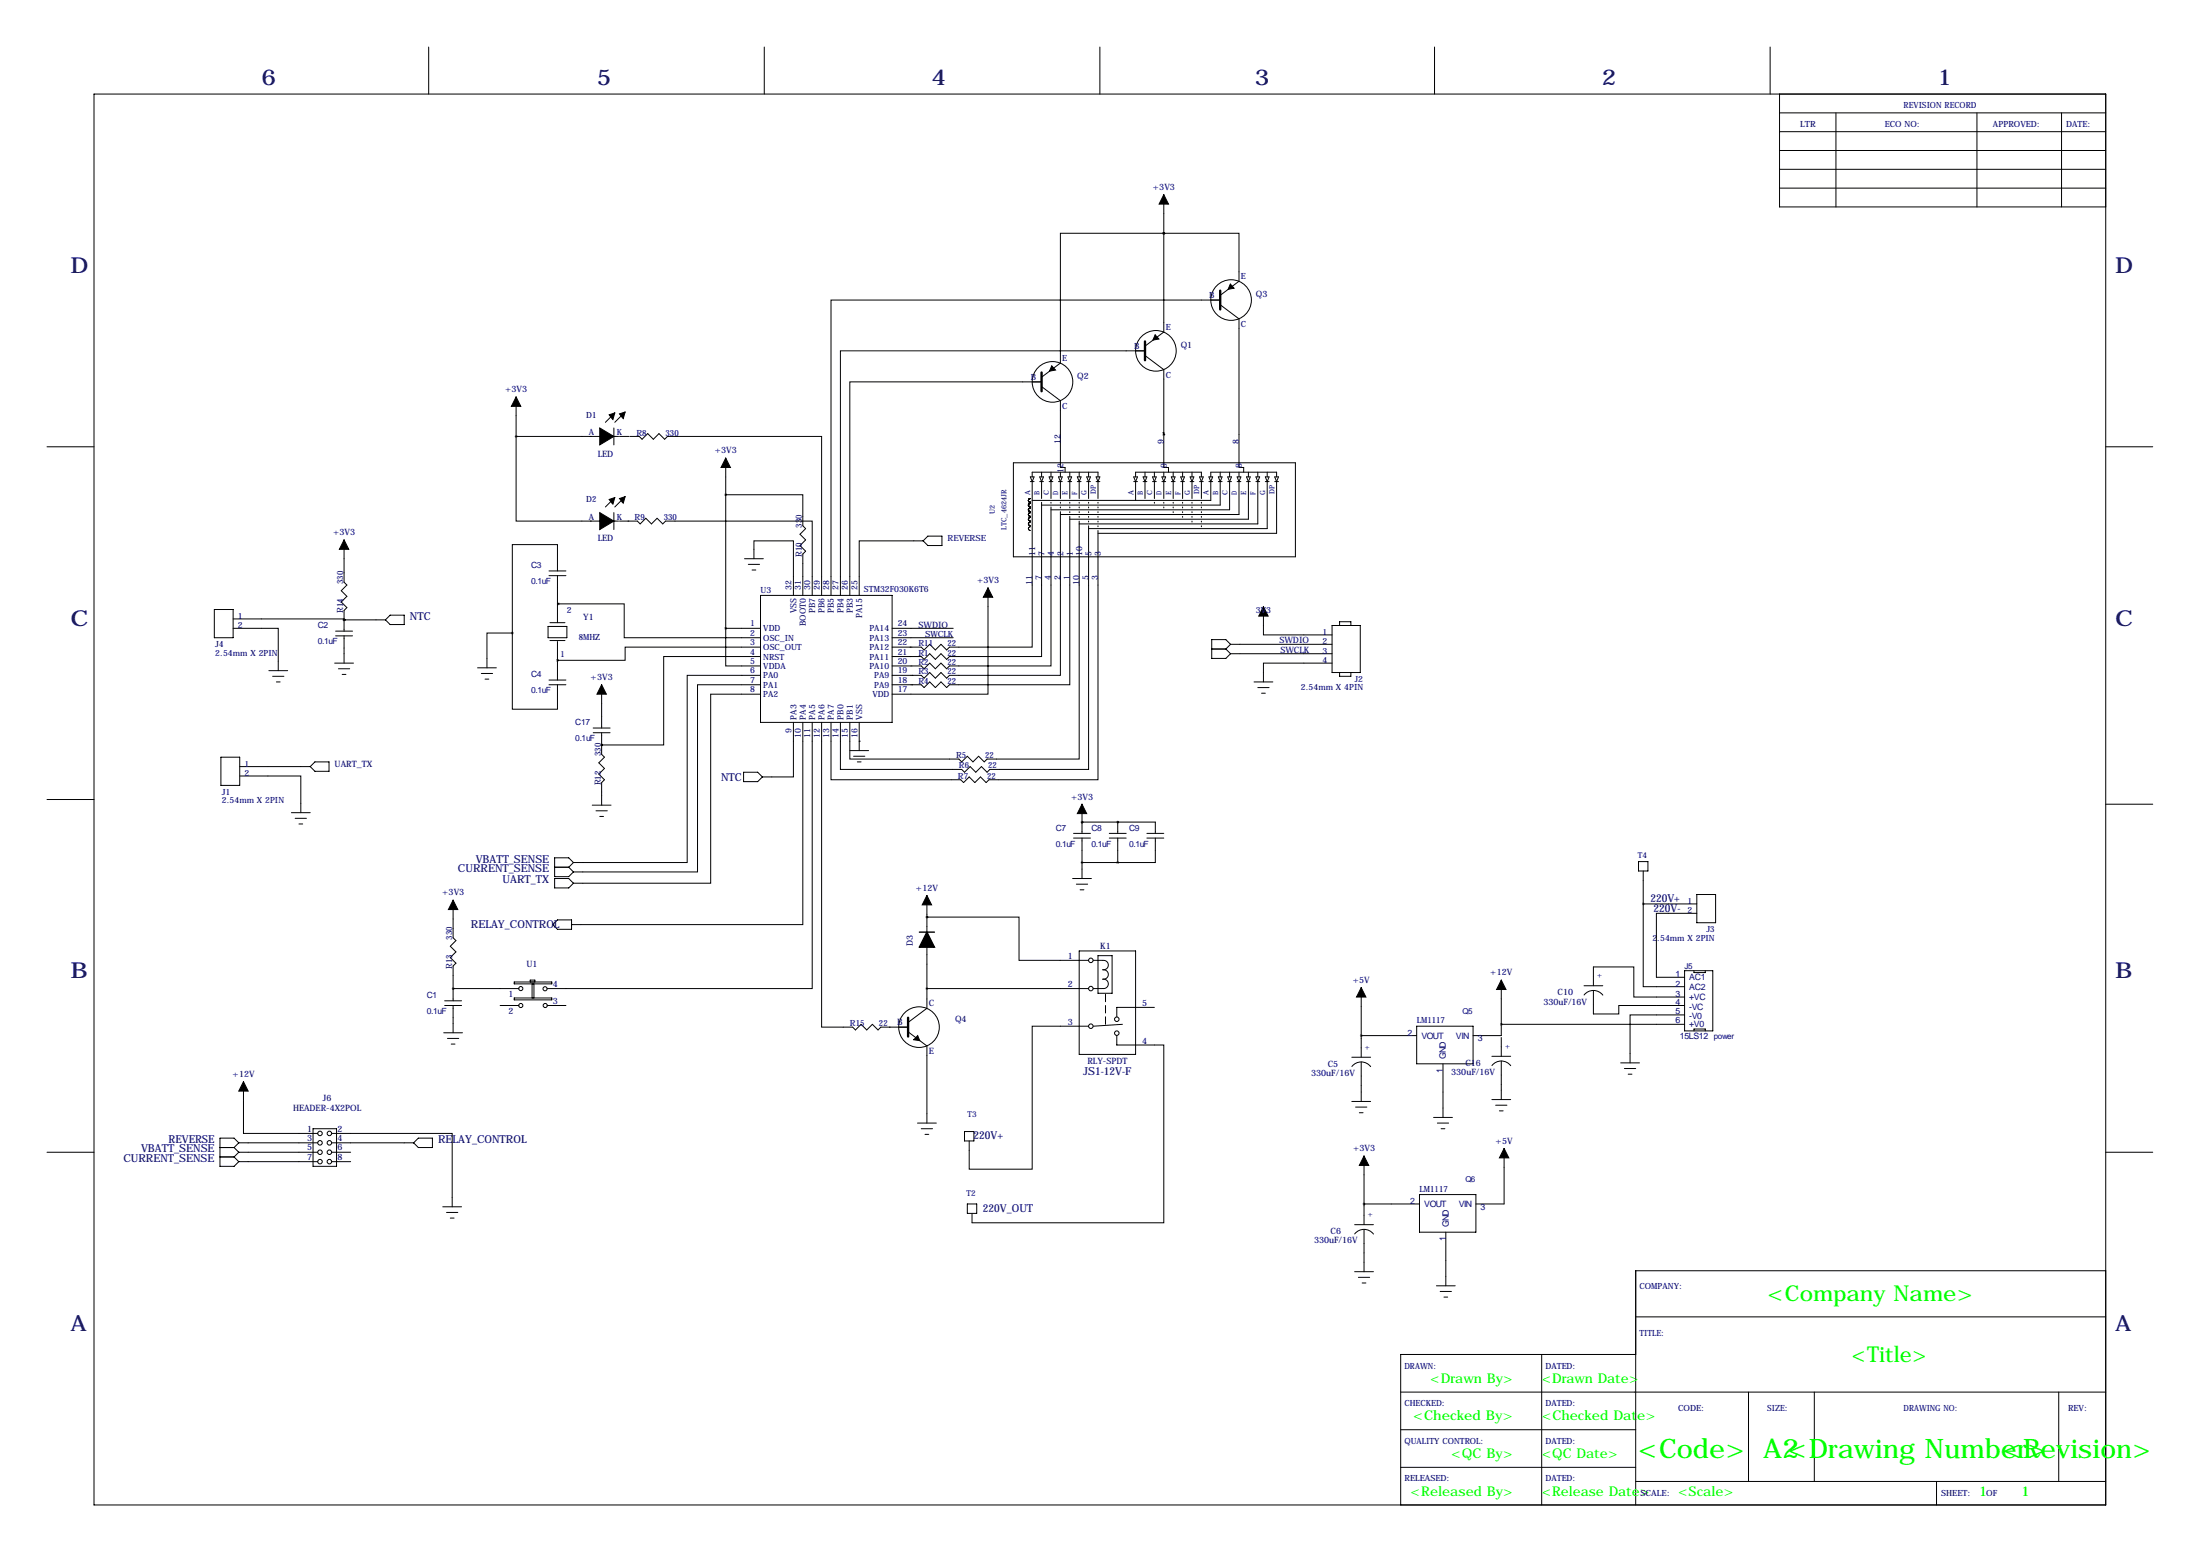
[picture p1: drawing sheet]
<svg xmlns="http://www.w3.org/2000/svg" width="594mm" height="419mm" viewBox="0 0 594 419" stroke-linecap="round" stroke-linejoin="round" font-family="sans-serif">
<g fill="none" stroke="#000" stroke-width=".27">
<path d="M115.8 12.7v12.7M206.5 12.7v12.7M297.2 12.7v12.7M387.6 12.7v12.7M478.3 12.7v12.7M25.4 25.4h543.6v381h-543.6zM480.8 25.4v30.5h88.2M480.8 30.5h88.2M480.8 35.6h88.2M496.1 30.5v25.4M534.2 30.5v25.4M557 30.5v25.4"/>
<path d="M314.5 52.6v37.1l-5.1 3.8M480.8 40.6h88.2M480.8 45.7h88.2M480.8 50.8h88.2M314.5 63h-28v35l-5.1 3.9M314.5 63h.1M314.5 63h20.3v12.9l-5.1 3.9M309.4 94.7h-82.3v66.1M309.4 96l5.1 3.8v26.4h1.2v1.3M329.7 81h-105.2v79.8M329.7 82.3l5.1 3.8v40.1h1.2v1.3M139.4 117.9v22.8h27.7"/>
<path d="M139.4 117.9h27.7M139.4 107.2v10.7M165.9 115.6v4.5M166.1 111.5l-2.5 2.5M167.4 117.9h2.5M168.7 111.5l-2.6 2.5M170.2 117.9h2.5l.8 .7 1.5-1.5 1.5 1.5 1.6-1.5 1.5 1.5 .7-.7h41.7v42.9M281.4 103.1h-51.8v57.7M281.4 104.4l5.1 3.8v18h1.3v1.3M314.2 116.8h.3v.5M314.5 117.3h.1M12.7 120.6h12.7"/>
<path d="M165.9 138.4v4.6M166.1 134.4l-2.5 2.5M168.7 134.4l-2.6 2.5M196.1 133.6h20.8v8.4l.8 .7-1.5 1.6 1.5 1.5-1.5 1.5 1.5 1.5-.8 .8v11.2M196.1 123.7v46M273.8 125h76.2v25.4h-76.2zM278.4 139.7a.51 .51 0 0 0-.5 .5 .51 .51 0 0 0 .5 .5M278.4 138.4a.51 .51 0 0 0-.5 .5 .51 .51 0 0 0 .5 .5M278.4 137.2a.51 .51 0 0 0-.5 .5 .51 .51 0 0 0 .5 .5M278.4 135.9a.51 .51 0 0 0-.5 .5 .51 .51 0 0 0 .5 .5M278.4 134.6a.51 .51 0 0 0-.5 .5 .51 .51 0 0 0 .5 .5M278.4 128.8h1l-.5 1.2z"/>
<path d="M278.4 130h1M278.9 128.8v-1.3h17.8v1.3M278.9 130v28M280.9 128.8h1l-.5 1.2zM280.9 130h1M281.4 135.6v41.7h-24.9l-.7 .8-1.5-1.6-1.6 1.6-1.5-1.6-1.5 1.6-.8-.8h-7.9M281.4 127.5v1.3M281.4 130v4.6M283.5 128.8h1l-.5 1.2zM283.5 130h1M284 136.9v42.9h-27.5l-.7 .8-1.5-1.5-1.6 1.5-1.5-1.5-1.5 1.5-.8-.8h-7.9M284 127.5v1.3"/>
<path d="M284 130v4.6M284 135.6v.3M286 128.8h1l-.5 1.2zM286 130h1M286.5 138.2v44.2h-30l-.7 .7-1.5-1.5-1.6 1.5-1.5-1.5-1.5 1.5-.8-.7h-7.9M286.5 127.5v1.3M286.5 130v4.6M286.5 135.6v.3M286.5 136.9v.3M288.5 128.8h1.1l-.5 1.2zM288.5 130h1.1M289.1 139.4v45.5h-32.6l-.7 .8-1.5-1.6-1.6 1.6-1.5-1.6-1.5 1.6-.8-.8h-7.9"/>
<path d="M289.1 127.5v1.3M289.1 130v4.6M289.1 135.6v.3M289.1 136.9v.3M289.1 138.2v.2M291.1 128.8h1l-.5 1.2zM291.1 130h1M291.6 127.5v1.3M291.6 130v4.6M291.6 135.6v.3M291.6 136.9v.3M291.6 138.2v.2"/>
<path d="M291.6 139.4v.3M293.6 128.8h1l-.5 1.2zM293.6 130h1M294.1 127.5v1.3M294.1 130v4.6M294.1 135.6v.3M294.1 136.9v.3M294.1 138.2v.2M294.1 139.4v.3M296.2 128.8h1l-.5 1.2zM296.2 130h1M296.7 130v4.6"/>
<path d="M296.7 135.6v.3M296.7 136.9v.3M296.7 138.2v.2M296.7 139.4v.3M306.3 128.8h1l-.5 1.2zM306.3 130h1M306.8 128.8v-1.3h17.8v1.3M306.8 130v5.1M308.9 128.8h1l-.5 1.2zM308.9 130h1M309.4 127.5v1.3M309.4 130v4.6"/>
<path d="M311.4 128.8h1l-.5 1.2zM311.4 130h1M311.9 127.5v1.3M311.9 130v4.6M311.9 135.6v.3M313.9 128.8h1.1l-.5 1.2zM313.9 130h1.1M314.5 127.5v1.3M314.5 130v4.6M314.5 135.6v.3M314.5 136.9v.3M316.5 128.8h1l-.5 1.2z"/>
<path d="M316.5 130h1M317 127.5v1.3M317 130v4.6M317 135.6v.3M317 136.9v.3M317 138.2v.2M319 128.8h1l-.5 1.2zM319 130h1M319.5 127.5v1.3M319.5 130v4.6M319.5 135.6v.3M319.5 136.9v.3"/>
<path d="M319.5 138.2v.2M319.5 139.4v.3M321.6 128.8h1l-.5 1.2zM321.6 130h1M322.1 127.5v1.3M322.1 130v4.6M322.1 135.6v.3M322.1 136.9v.3M322.1 138.2v.2M322.1 139.4v.3M324.1 128.8h1l-.5 1.2zM324.1 130h1"/>
<path d="M324.6 130v4.6M324.6 135.6v.3M324.6 136.9v.3M324.6 138.2v.2M324.6 139.4v.3M326.6 128.8h1.1l-.5 1.2zM326.6 130h1.1M327.2 128.8v-1.3h17.7v1.3M327.2 130v5.1h-48.3M329.2 128.8h1l-.5 1.2zM329.2 130h1M329.7 127.5v1.3"/>
<path d="M329.7 130v6.4h-48.3M331.7 128.8h1l-.5 1.2zM331.7 130h1M332.2 127.5v1.3M332.2 130v7.7h-48.2M334.3 128.8h1l-.5 1.2zM334.3 130h1M334.8 127.5v1.3M334.8 130v8.9h-48.3M336.8 128.8h1l-.5 1.2zM336.8 130h1M337.3 127.5v1.3"/>
<path d="M337.3 130v10.2h-48.2M339.3 128.8h1.1l-.5 1.2zM339.3 130h1.1M339.9 127.5v1.3M339.9 130v11.5h-48.3M341.9 128.8h1l-.5 1.2zM341.9 130h1M342.4 127.5v1.3M342.4 130v12.7h-48.3M344.4 128.8h1l-.5 1.2zM344.4 130h1M344.9 130v14h-48.2"/>
<path d="M569 120.6h12.7M93 145.8v11.4l.7 .8-1.5 1.5 1.5 1.5-1.5 1.6 1.5 1.5-.7 .7v5.6M148.3 155.4h4.6M148.3 154.2h4.6M150.6 154.2v-7.1h-12.2v23.8M150.6 155.4v7.7h.3M167.4 140.7h4.8l.8 .8 1.5-1.5 1.5 1.5 1.5-1.5 1.6 1.5 .7-.8h39.7v20.1M201.2 150.9h5M202.2 152.4h3M203.2 153.9h1M203.7 150.9v-4.8h10.7v14.7M249.4 146.1h-17.2v14.7"/>
<path d="M249.4 146.1l1.3-1.3h3.8v2.5h-3.8zM267 158.8v28.7h-26M278.4 142.2a.51 .51 0 0 0-.5 .5 .51 .51 0 0 0 .5 .6M278.4 141a.51 .51 0 0 0-.5 .5 .51 .51 0 0 0 .5 .5M278.9 158h.1M278.9 158v16.8h-22.4l-.7 .7-1.5-1.5-1.6 1.5-1.5-1.5-1.5 1.5-.8-.7h-7.9M291.6 140.7v64.3h-24.9l-.8 .7-1.5-1.5-1.5 1.5-1.5-1.5-1.6 1.5-.7-.7h-29.5v-9.9M294.1 142v65.8h-26.6l-.8 .7-1.5-1.5-1.5 1.5-1.6-1.5-1.5 1.5-.8-.7h-32.7v-12.7M294.1 140.7v.3M296.7 143.3v67.3h-29.5l-.8 .7-1.5-1.5-1.5 1.5-1.5-1.5-1.6 1.5-.7-.7h-35.1v-15.5M296.7 140.7v.3M296.7 142v.2"/>
<path d="M322.1 140.7v.3M324.6 140.7v.3M324.6 142v.2M57.9 164.6h5.1v7.6h-5.1zM63 167.1h30v.3M63 169.7h12.2v11.4M90.4 179.1h5.1M90.7 171.7h4.5M90.7 170.4h4.5M93 167.4h.1M93 171.7v7.4M93 167.4h11.1"/>
<path d="M105.4 166.1h3.8v2.6h-3.8l-1.3-1.3zM138.4 170.9h-6.8v9.4M138.4 170.9v20.6h12.2v-6.6M148.1 169.2h5.1v3h-5.1zM148.6 168.1h4.1M148.6 173h4.1M150.6 178.3h.1M150.6 173.2v10.4M150.9 163.1h17.8v9.1h36.8M150.9 163.1h-.3v5M196.1 169.7v10.1h9.4M196.1 169.7h9.4"/>
<path d="M205.5 174.8h-36.6v3.5h-18.3M205.5 177.3h-26.2v23.9h-16.7M205.5 160.8h35.5v34.3h-35.5zM241 169.7h16.6M241 172.2h16.6M327.4 175.3h3.8M331.2 175.3l1.3 1.2M332.5 174h27.4M332.5 176.5h27.4M332.5 174l-1.3 1.3M332.5 174l-1.3-1.3h-3.8v5.1h3.8l1.3-1.3M341.4 163.8v7.6h18.5"/>
<path d="M359.9 179.1h-18.5v5M359.9 168.9h7.6v12.7h-7.6zM361.9 168.9h.1M361.9 168.9v-1h3.1v1M72.6 181.1h5.1M73.7 182.6h3M74.7 184.1h1M91.4 180.6h3.1M92.5 182.1h1M129 180.3h5.1M130 181.9h3.1M131.1 183.4h1"/>
<path d="M148.3 184.9h4.6M148.3 183.6h4.6M160.3 197.9h4.5M160.3 196.6h4.5M162.6 184.9v11.7M162.6 197.9v5.8l.7 .8-1.5 1.5 1.5 1.5-1.5 1.5 1.5 1.6-.7 .7v6.1M205.5 182.4h-19.8v50.5h-30.8M205.5 184.9h-17v50.6h-33.6M205.5 187.5h-13.5v51h-37.1M214.4 195.1v14.7h-8.4M216.9 195.1v54.6h-62.5M219.5 195.1v71.9h-71.7"/>
<path d="M222 195.1v82.3h8.4l.7 .7 1.6-1.5 1.5 1.5 1.5-1.5 1.5 1.5 .8-.7h7.4M232.2 195.1v7.6M338.8 184.1h5.1M339.9 185.7h3M340.9 187.2h1M361.9 181.6v1h3.1v-1M365 181.6h.1M12.7 215.9h12.7M59.7 204.5h5.1v7.6h-5.1zM64.8 209.5h16.5v10M64.8 207h19M78.7 219.5h5.1"/>
<path d="M83.8 207l1.3-1.3h3.8v2.6h-3.8zM160 217.4h5.1M161 218.9h3.1M162.6 201.2h.1M200.9 208.5h3.8l1.3 1.3-1.3 1.3h-3.8zM229.6 202.7h5.1M230.6 204.2h3.1M231.6 205.7h1.1M232.2 200.2h.1M292.4 217.2v7.8M569 217.2h12.7M79.8 221h3"/>
<path d="M80.8 222.5h1M149.9 234.2h3.8M149.9 237.2h3.8l1.2 1.3-1.2 1.3h-3.8zM153.7 234.2l1.2 1.3M154.9 232.9l-1.2 1.3M154.9 232.9l-1.2-1.3h-3.8v5.1h3.8l1.2-1.2M162.1 220.5h1M289.8 237.2h5.1M290.1 226.3h4.5M290.1 225h4.5M290.8 238.8h3.1M292.4 222h.1"/>
<path d="M292.4 226.3v10.9M292.4 222h19.8v3M292.4 232.9h9.6M299.7 226.3h4.6M299.7 225h4.6M302 222h.1M302 222v3M302 226.3v6.6M309.9 226.3h4.6M309.9 225h4.6M312.2 226.3v6.6h-10.2M442.7 232.7h2.6v2.5h-2.6z"/>
<path d="M444 235.2v8.9M122.4 243.1v10.1l.8 .8-1.5 1.5 1.5 1.5-1.5 1.6 1.5 1.5-.8 .8v9.4M149.4 249.7l1.2-1.3h3.8v2.6h-3.8zM250.4 247.6h.1M250.4 247.6h24.9v11.7h18.8M250.4 255.8v16.5l-5 3.8M250.4 241.8v9.9M291.6 256.8h15.2v27.9h-15.2zM291.8 240.3h1.1M295.4 259.3h2.5M296.7 258.1h3.8v10.1h-3.8zM298 259.4a1.27 1.27 0 0 1 1.5 1.2 1.27 1.27 0 0 1-1.6 1.2"/>
<path d="M444 244.1v22.3h11.2M444 244.1h14.5M458.5 246.6h-11v17.3h7.7M458.5 241.6h5v7.6h-5zM119.9 278.9h5.1M120.1 271.5h4.6M120.1 270.3h4.6M122.4 267h17.8M122.4 271.5v7.4M135.1 271.5h5.1M138.9 265.2h10.2v.5h-10.2zM138.9 269.5h10.2v.5h-10.2z"/>
<path d="M143.3 265.2v-.5h1.2v.5M143.8 265.7v3.8M144.3 265.7v3.8M147.8 271.5h5.1M245.4 278.6l5 3.8v20.9M250.4 267h43.7M294.1 277.1h-15.2v38.6h-17v-7.6M298 261.9a1.27 1.27 0 0 1 1.5 1.2 1.27 1.27 0 0 1-1.6 1.3M298 264.4a1.27 1.27 0 0 1 1.5 1.3 1.27 1.27 0 0 1-1.6 1.2l-2.5 .1M298.7 268.5v2M298.7 271.5v2.1M298.7 274.6v2"/>
<path d="M301.8 279.7v2.5h12.7v48h-51.9v-2.5M303.3 276.6l-7.9 .5M311.9 272h-10.1v2.6M367.8 279.7h15M367.8 266.7v18.8M382.8 277.1h15.2v10.2h-15.2zM405.6 264.7v15h-7.6M405.6 276.6h49.6M428 266.2h5.1M428 268.7a3.2 3.2 0 0 1 5.1 0M430.5 266.2v-5.1h11v8.1h13.7M430.5 267.5v6.3h6.9v-2.3h17.8"/>
<path d="M455.2 274.1h-14.8v12.9M455.2 262.1h7.6v16.3h-7.6zM457.7 262.1v.5h3.1v-.5M457.7 278.4v-.5h3.1v.5M65.8 292.1v14h20.1M120.9 280.4h3.1M121.9 281.9h1M365.3 285.5h5M365.3 297.4h5M365.3 288a3.2 3.2 0 0 1 5 0M366.3 299h3M367.8 286.8v10.6"/>
<path d="M389.9 287.3v14.5M403.1 285.2h5.1M403.1 296.9h5.1M403.1 287.7a3.2 3.2 0 0 1 5.1 .1M404.1 298.4h3.1M405.1 300h1M405.6 280.2v5M405.6 286.5v10.4M437.9 287h5.1M438.9 288.5h3.1M439.9 290.1h1M12.7 311.1h12.7"/>
<path d="M59.4 309.9h3.8M59.4 312.4h3.8M63.2 309.9l1.3 1.2M63.2 312.4l1.3 1.3M64.5 311.1h21.4M64.5 308.6l-1.3-1.3h-3.8v7.7h3.8l1.3-1.3M64.5 308.6h21.4M64.5 313.7h21.4M64.5 308.6l-1.3 1.3M64.5 311.1l-1.3 1.3M84.6 304.8h6.3v10.2h-6.3zM89.7 306.1h32.5v19.8"/>
<path d="M89.7 311.1h5M89.7 308.6h22.1M89.7 313.7h5M111.8 308.6l1.2-1.3h3.8v2.6h-3.8zM247.9 303.3h5.1M248.9 304.8h3.1M249.9 306.3h1.1M260.6 305.6h2.5v2.5h-2.5zM367.3 300.5h1M368.6 312.2v18.5M387.3 301.8h5.1M388.4 303.3h3"/>
<path d="M389.4 304.8h1M406.4 310.1v15h-7.6M569 311.1h12.7M119.6 325.9h5.1M120.6 327.4h3.1M121.7 328.9h1M261.4 325.1h2.5v2.6h-2.5zM366 330.7h5.1M366 333.2a3.2 3.2 0 0 1 5.1 0M368.6 325.1h14.9M368.6 332v11.4M383.5 322.6h15.3v10.1h-15.3z"/>
<path d="M390.7 332.7v14.5M366 343.4h5.1M367 344.9h3.1M368 346.5h1.1M388.1 347.2h5.1M389.1 348.7h3.1M390.1 350.3h1.1M442 355.6h127M569 343.2h-127v63.2M378.5 375.9h190.5M416.6 365.8v40.6M442 365.8h-63.5v40.6"/>
<path d="M472.4 375.9v24.1M490.2 375.9v24.1M556.3 375.9v24.1M378.5 386.1h63.5M378.5 396.2h63.5M442 400h127M523.2 400v6.4"/>
<circle cx="312.3" cy="94.7" r="5.5"/>
<circle cx="332.6" cy="81" r="5.5"/>
<circle cx="284.4" cy="103.1" r="5.5"/>
<circle cx="294.7" cy="259.3" r=".61"/>
<circle cx="140.7" cy="267" r=".56"/>
<circle cx="140.7" cy="271.5" r=".56"/>
<circle cx="147.3" cy="267" r=".56"/>
<circle cx="147.3" cy="271.5" r=".56"/>
<circle cx="248.3" cy="277.4" r="5.5"/>
<circle cx="294.7" cy="267" r=".61"/>
<circle cx="294.7" cy="277.1" r=".61"/>
<circle cx="301.8" cy="275.2" r=".61"/>
<circle cx="301.8" cy="279" r=".61"/>
<circle cx="86.5" cy="313.7" r=".61"/>
<circle cx="86.5" cy="308.6" r=".61"/>
<circle cx="86.5" cy="311.1" r=".61"/>
<circle cx="86.5" cy="306.1" r=".61"/>
<circle cx="89" cy="313.7" r=".61"/>
<circle cx="89" cy="308.6" r=".61"/>
<circle cx="89" cy="311.1" r=".61"/>
<circle cx="89" cy="306.1" r=".61"/>
</g>
<g fill="#000" stroke="#000" stroke-width=".27">
<path d="M314.5 52.6l1.2 2.5h-2.5zM332.4 76.7l1.1 1.1-1.7 .3zM284.2 98.8l1 1.1-1.6 .3zM312.1 90.4l1 1.1-1.6 .3zM139.4 107.2l1.3 2.5h-2.5zM162.1 117.9h3.8l-3.8 2.2zM162.1 115.6l3.8 2.3h-3.8zM164.6 112l1.5-.5-.5 1.8zM167.4 111.8l1.5-.5-.5 1.7zM164.6 134.9l1.5-.5-.5 1.7zM167.4 134.6l1.5-.5-.5 1.8zM196.1 123.7l1.3 2.5h-2.6z"/>
<path d="M93 145.8l1.2 2.5h-2.5zM162.1 140.7h3.8l-3.8 2.3zM162.1 138.4l3.8 2.3h-3.8zM267 158.8l1.2 2.5h-2.5zM341.4 163.8l1.2 2.6h-2.5zM162.6 184.9l1.2 2.6h-2.5zM292.4 217.2l1.2 2.5h-2.5zM122.4 243.1l1.3 2.5h-2.5zM250.4 241.8l1.3 2.5h-2.5zM367.8 266.7l1.3 2.5h-2.6zM405.6 264.7l1.3 2.5h-2.5zM65.8 292.1l1.3 2.5h-2.6z"/>
<path d="M248 279.7l.5 1.3-1.6-.2zM368.6 312.2l1.2 2.5h-2.5zM406.4 310.1l1.3 2.6h-2.6z"/>
</g>
<path d="M329.7 78.5v5.1M309.4 92.2v5.1M281.4 100.6v5.1M245.4 274.8v5.1" fill="none" stroke="#000" stroke-width=".63"/>
<path d="M250.4 251.7l2.1 4.1h-4.1z" fill="#000" stroke="#000" stroke-width=".38"/>
<path d="M248.4 251.7h4.1" fill="none" stroke="#000" stroke-width=".38"/>
<path d="M314.4 117.3a.05 .05 0 0 0 .1 0 .05 .05 0 0 0-.1 0zM139.4 117.9a.05 .05 0 0 0 .1 0 .05 .05 0 0 0-.1 0zM138.4 170.9a.05 .05 0 0 0 .1 0 .05 .05 0 0 0-.1 0zM162.5 201.2a.05 .05 0 0 0 .1 0 .05 .05 0 0 0-.1 0zM122.4 267a.05 .05 0 0 0 .1 0 .05 .05 0 0 0-.1 0zM92.9 167.4a.05 .05 0 0 0 .1 0 .05 .05 0 0 0-.1 0zM250.4 247.7a.05 .05 0 0 0 .1 0 .05 .05 0 0 0-.1 0zM250.4 267a.05 .05 0 0 0 .1 0 .05 .05 0 0 0-.1 0zM405.6 276.6a.05 .05 0 0 0 .1 0 .05 .05 0 0 0-.1 0zM92.9 167.4a.05 .05 0 0 0 .1 0 .05 .05 0 0 0-.1 0zM368.5 325.1a.05 .05 0 0 0 .1 0 .05 .05 0 0 0-.1 0zM292.3 232.9a.05 .05 0 0 0 .1 0 .05 .05 0 0 0-.1 0zM292.3 222a.05 .05 0 0 0 .1 0 .05 .05 0 0 0-.1 0zM314.4 63a.05 .05 0 0 0 .1 0 .05 .05 0 0 0-.1 0zM314.4 63a.05 .05 0 0 0 .1 0 .05 .05 0 0 0-.1 0z" fill="#000" stroke="#000" stroke-width=".63"/>
<g font-size="7.3" fill="#0f0">
<text x="442.6" y="393.7">&lt;Code&gt;</text>
<text x="476.4" y="393.7">A2&lt;Drawing Number&gt;</text>
<text x="541.1" y="393.7">&lt;Revision&gt;</text>
</g>
<g font-size="5.9" fill="#000080">
<text x="70.6" y="22.9">6</text>
<text x="161.3" y="22.9">5</text>
<text x="251.7" y="22.9">4</text>
<text x="339.1" y="22.9">3</text>
<text x="432.8" y="22.9">2</text>
<text x="523.5" y="22.9">1</text>
<text x="19" y="73.7">D</text>
<text x="571.5" y="73.7">D</text>
<text x="19" y="168.9">C</text>
<text x="571.5" y="168.9">C</text>
<text x="19" y="264.2">B</text>
<text x="571.5" y="264.2">B</text>
<text x="19" y="359.4">A</text>
<text x="571.5" y="359.4">A</text>
</g>
<g font-size="5.9" fill="#0f0">
<text x="477.6" y="351.3">&lt;Company Name&gt;</text>
<text x="500.2" y="367.8">&lt;Title&gt;</text>
</g>
<g font-size="3.6" fill="#0f0">
<text x="386.4" y="373.4">&lt;Drawn By&gt;</text>
<text x="416.6" y="373.4">&lt;Drawn Date&gt;</text>
<text x="381.9" y="383.5">&lt;Checked By&gt;</text>
<text x="416.6" y="383.5">&lt;Checked Date&gt;</text>
<text x="392.1" y="393.7">&lt;QC By&gt;</text>
<text x="416.6" y="393.7">&lt;QC Date&gt;</text>
<text x="381.2" y="403.9">&lt;Released By&gt;</text>
<text x="416.6" y="403.9">&lt;Release Date&gt;</text>
<text x="453.4" y="403.9">&lt;Scale&gt;</text>
<text x="534.7" y="403.9">1</text>
<text x="546.1" y="403.9">1</text>
</g>
<g font-size="3" fill="#000080">
<text x="110.7" y="167.4">NTC</text>
<text x="194.8" y="210.8">NTC</text>
<text x="128.5" y="232.9">VBATT_SENSE</text>
<text x="123.7" y="235.5">CURRENT_SENSE</text>
<text x="135.8" y="238.5">UART_TX</text>
<text x="445.9" y="243.6">220V+</text>
<text x="127.3" y="250.7">RELAY_CONTROL</text>
<text x="446.8" y="246.4">220V-</text>
<text x="292.7" y="290.3">JS1-12V-F</text>
<text x="38.1" y="311.1">VBATT_SENSE</text>
<text x="45.6" y="308.6">REVERSE</text>
<text x="118.4" y="308.6">RELAY_CONTROL</text>
<text x="263" y="307.6">220V+</text>
<text x="33.3" y="313.7">CURRENT_SENSE</text>
<text x="265.6" y="327.2">220V_OUT</text>
</g>
<g font-size="2.4" fill="#000080">
<text x="311.5" y="51.3">+3V3</text>
<text x="339.3" y="80.3">Q3</text>
<text x="319" y="94">Q1</text>
<text x="136.5" y="105.9">+3V3</text>
<text x="291.1" y="102.4">Q2</text>
<text x="161.5" y="123.3">LED</text>
<text x="193.1" y="122.4">+3V3</text>
<text x="90" y="144.5">+3V3</text>
<text x="161.5" y="146.2">LED</text>
<text x="264" y="157.5">+3V3</text>
<text x="157.6" y="167.4">Y1</text>
<text x="248.2" y="169.7">SWDIO</text>
<text x="345.7" y="173.7">SWDIO</text>
<text x="345.9" y="176.3">SWCLK</text>
<text x="159.6" y="183.6">+3V3</text>
<text x="90.4" y="207">UART_TX</text>
<text x="289.4" y="215.9">+3V3</text>
<text x="119.5" y="241.8">+3V3</text>
<text x="247.5" y="240.5">+12V</text>
<text x="246.6" y="255.5" transform="rotate(-90 246.6 255.5)">D3</text>
<text x="297.3" y="256.3">K1</text>
<text x="142.3" y="261.1">U1</text>
<text x="288.5" y="259">1</text>
<text x="402.7" y="263.4">+12V</text>
<text x="452.7" y="263.9">1</text>
<text x="137.4" y="269.1">1</text>
<text x="149.4" y="266.4">4</text>
<text x="288.5" y="266.6">2</text>
<text x="365.5" y="265.4">+5V</text>
<text x="420.8" y="268.7">C10</text>
<text x="432.8" y="264.2" transform="rotate(-90 432.8 264.2)">+</text>
<text x="452.7" y="266.4">2</text>
<text x="452.7" y="269.2">3</text>
<text x="456.4" y="264.7">AC1</text>
<text x="456.4" y="267.2">AC2</text>
<text x="137.4" y="273.7">2</text>
<text x="149.4" y="271">3</text>
<text x="251" y="271.8">C</text>
<text x="308.6" y="271.7">5</text>
<text x="417" y="271.3">330uF/16V</text>
<text x="452.7" y="271.3">4</text>
<text x="452.7" y="273.8">5</text>
<text x="456.4" y="270">+VC</text>
<text x="456.4" y="272.8">-VC</text>
<text x="456.4" y="275.1">-V0</text>
<text x="242.4" y="276.9">B</text>
<text x="258.1" y="276.1">Q4</text>
<text x="288.5" y="276.8">3</text>
<text x="308.6" y="281.8">4</text>
<text x="380.3" y="279.7">2</text>
<text x="384" y="280.4">VOUT</text>
<text x="393.4" y="280.4">VIN</text>
<text x="399.3" y="281.2">3</text>
<text x="452.7" y="276.4">6</text>
<text x="453.9" y="280.7">15LS12 power</text>
<text x="456.4" y="277.4">+V0</text>
<text x="251" y="284.6">E</text>
<text x="293.8" y="287.4">RLY-SPDT</text>
<text x="370.1" y="283.5" transform="rotate(-90 370.1 283.5)">+</text>
<text x="390.7" y="286" transform="rotate(-90 390.7 286)">GND</text>
<text x="395.9" y="287.8">C16</text>
<text x="407.9" y="283.3" transform="rotate(-90 407.9 283.3)">+</text>
<text x="62.8" y="290.8">+12V</text>
<text x="354.3" y="290.6">330uF/16V</text>
<text x="358.7" y="288">C5</text>
<text x="389.9" y="289.8" transform="rotate(-90 389.9 289.8)">1</text>
<text x="392.1" y="290.3">330uF/16V</text>
<text x="87.2" y="297.2">J6</text>
<text x="79.2" y="300.1">HEADER-4X2POL</text>
<text x="83" y="305.6">1</text>
<text x="91.2" y="305.6">2</text>
<text x="83" y="308.1">3</text>
<text x="83" y="310.6">5</text>
<text x="91.2" y="308.1">4</text>
<text x="91.2" y="310.6">6</text>
<text x="365.6" y="310.9">+3V3</text>
<text x="404.1" y="308.9">+5V</text>
<text x="83" y="313.2">7</text>
<text x="91.2" y="313.2">8</text>
<text x="370.8" y="328.7" transform="rotate(-90 370.8 328.7)">+</text>
<text x="381.1" y="325.1">2</text>
<text x="384.8" y="325.9">VOUT</text>
<text x="394.2" y="325.9">VIN</text>
<text x="400.1" y="326.7">3</text>
<text x="355" y="335.8">330uF/16V</text>
<text x="359.5" y="333.2">C6</text>
<text x="390.7" y="335.2" transform="rotate(-90 390.7 335.2)">1</text>
<text x="391.4" y="331.5" transform="rotate(-90 391.4 331.5)">GND</text>
</g>
<g font-size="2.3" fill="#000080">
<text x="514.4" y="29.2">REVISION RECORD</text>
<text x="486.4" y="34.3">LTR</text>
<text x="509.3" y="34.3">ECO NO:</text>
<text x="538.5" y="34.3">APPROVED:</text>
<text x="558.3" y="34.3">DATE:</text>
<text x="335.3" y="75.4">E</text>
<text x="326.7" y="80.5">B</text>
<text x="315" y="89.2">E</text>
<text x="335.3" y="88.2">C</text>
<text x="306.4" y="94.2">B</text>
<text x="287" y="97.5">E</text>
<text x="315" y="101.9">C</text>
<text x="278.5" y="102.6">B</text>
<text x="158.4" y="112.8">D1</text>
<text x="287" y="110.3">C</text>
<text x="159.1" y="117.5">A</text>
<text x="166.6" y="117.5">K</text>
<text x="172" y="117.6">R8</text>
<text x="179.8" y="117.6">330</text>
<text x="286.5" y="119.9" transform="rotate(-90 286.5 119.9)">12</text>
<text x="314.5" y="119.9" transform="rotate(-90 314.5 119.9)">9</text>
<text x="334.8" y="119.9" transform="rotate(-90 334.8 119.9)">8</text>
<text x="287.3" y="127.8" transform="rotate(-90 287.3 127.8)">12</text>
<text x="315.3" y="126.5" transform="rotate(-90 315.3 126.5)">9</text>
<text x="335.6" y="126.5" transform="rotate(-90 335.6 126.5)">8</text>
<text x="158.4" y="135.6">D2</text>
<text x="159.1" y="140.4">A</text>
<text x="166.6" y="140.4">K</text>
<text x="171.4" y="140.5">R9</text>
<text x="179.3" y="140.5">330</text>
<text x="216.7" y="142.5" transform="rotate(-90 216.7 142.5)">330</text>
<text x="256" y="146.1">REVERSE</text>
<text x="143.5" y="153.4">C3</text>
<text x="216.7" y="150.4" transform="rotate(-90 216.7 150.4)">R10</text>
<text x="279.7" y="150.1" transform="rotate(-90 279.7 150.1)">11</text>
<text x="282.2" y="150.1" transform="rotate(-90 282.2 150.1)">7</text>
<text x="284.8" y="150.1" transform="rotate(-90 284.8 150.1)">4</text>
<text x="287.3" y="150.1" transform="rotate(-90 287.3 150.1)">2</text>
<text x="289.9" y="150.1" transform="rotate(-90 289.9 150.1)">1</text>
<text x="292.4" y="150.1" transform="rotate(-90 292.4 150.1)">10</text>
<text x="294.9" y="150.1" transform="rotate(-90 294.9 150.1)">5</text>
<text x="297.5" y="150.1" transform="rotate(-90 297.5 150.1)">3</text>
<text x="92.7" y="157.7" transform="rotate(-90 92.7 157.7)">330</text>
<text x="143.5" y="157.7">0.1uF</text>
<text x="205.5" y="160">U3</text>
<text x="213.9" y="159.3" transform="rotate(-90 213.9 159.3)">32</text>
<text x="216.4" y="159.3" transform="rotate(-90 216.4 159.3)">31</text>
<text x="218.9" y="159.3" transform="rotate(-90 218.9 159.3)">30</text>
<text x="221.5" y="159.3" transform="rotate(-90 221.5 159.3)">29</text>
<text x="224" y="159.3" transform="rotate(-90 224 159.3)">28</text>
<text x="226.6" y="159.3" transform="rotate(-90 226.6 159.3)">27</text>
<text x="229.1" y="159.3" transform="rotate(-90 229.1 159.3)">26</text>
<text x="231.6" y="159.3" transform="rotate(-90 231.6 159.3)">25</text>
<text x="233.4" y="159.9">STM32F030K6T6</text>
<text x="278.9" y="158" transform="rotate(-90 278.9 158)">11</text>
<text x="281.4" y="156.7" transform="rotate(-90 281.4 156.7)">7</text>
<text x="284" y="156.7" transform="rotate(-90 284 156.7)">4</text>
<text x="286.5" y="156.7" transform="rotate(-90 286.5 156.7)">2</text>
<text x="289.1" y="156.7" transform="rotate(-90 289.1 156.7)">1</text>
<text x="291.6" y="158" transform="rotate(-90 291.6 158)">10</text>
<text x="294.1" y="156.7" transform="rotate(-90 294.1 156.7)">5</text>
<text x="296.7" y="156.7" transform="rotate(-90 296.7 156.7)">3</text>
<text x="64.3" y="167.1">1</text>
<text x="92.7" y="165.6" transform="rotate(-90 92.7 165.6)">R14</text>
<text x="153.2" y="165.6">2</text>
<text x="215.2" y="165.6" transform="rotate(-90 215.2 165.6)">VSS</text>
<text x="220.3" y="165.6" transform="rotate(-90 220.3 165.6)">PB7</text>
<text x="222.8" y="165.6" transform="rotate(-90 222.8 165.6)">PB6</text>
<text x="225.3" y="165.6" transform="rotate(-90 225.3 165.6)">PB5</text>
<text x="227.9" y="165.6" transform="rotate(-90 227.9 165.6)">PB4</text>
<text x="230.4" y="165.6" transform="rotate(-90 230.4 165.6)">PB3</text>
<text x="233" y="166.9" transform="rotate(-90 233 166.9)">PA15</text>
<text x="339.3" y="165.6">3V3</text>
<text x="64.3" y="169.7">2</text>
<text x="85.9" y="169.7">C2</text>
<text x="85.9" y="174">0.1uF</text>
<text x="156.4" y="172.7">8MHZ</text>
<text x="202.7" y="169.2">1</text>
<text x="202.7" y="171.7">2</text>
<text x="206.2" y="170.5">VDD</text>
<text x="206.2" y="173">OSC_IN</text>
<text x="217.7" y="169" transform="rotate(-90 217.7 169)">BOOT0</text>
<text x="234.9" y="170.5">PA14</text>
<text x="234.9" y="173">PA13</text>
<text x="242.6" y="169.2">24</text>
<text x="242.6" y="171.7">23</text>
<text x="249.9" y="172">SWCLK</text>
<text x="357.4" y="171.4">1</text>
<text x="357.4" y="174">2</text>
<text x="58.2" y="174.8">J4</text>
<text x="58.2" y="177">2.54mm X 2PIN</text>
<text x="151.4" y="177.4">1</text>
<text x="202.7" y="174.2">3</text>
<text x="202.7" y="176.8">4</text>
<text x="202.7" y="179.3">5</text>
<text x="206.2" y="175.6">OSC_OUT</text>
<text x="206.2" y="178.1">NRST</text>
<text x="234.9" y="175.6">PA12</text>
<text x="234.9" y="178.1">PA11</text>
<text x="242.6" y="174.2">22</text>
<text x="242.6" y="176.8">21</text>
<text x="242.6" y="179.3">20</text>
<text x="248.2" y="179.6">R2</text>
<text x="248.2" y="177">R1</text>
<text x="248.2" y="174.5">R11</text>
<text x="256" y="179.6">22</text>
<text x="256" y="177">22</text>
<text x="256" y="174.5">22</text>
<text x="357.4" y="176.5">3</text>
<text x="357.4" y="179.1">4</text>
<text x="143.5" y="182.9">C4</text>
<text x="202.7" y="181.9">6</text>
<text x="202.7" y="184.4">7</text>
<text x="206.2" y="180.6">VDDA</text>
<text x="206.2" y="183.2">PA0</text>
<text x="206.2" y="185.7">PA1</text>
<text x="234.9" y="180.6">PA10</text>
<text x="236.2" y="183.2">PA9</text>
<text x="236.2" y="185.7">PA9</text>
<text x="242.6" y="181.9">19</text>
<text x="242.6" y="184.4">18</text>
<text x="248.2" y="182.1">R3</text>
<text x="248.2" y="184.7">R4</text>
<text x="256" y="182.1">22</text>
<text x="256" y="184.7">22</text>
<text x="366.1" y="184.1">J2</text>
<text x="143.5" y="187.2">0.1uF</text>
<text x="202.7" y="186.9">8</text>
<text x="206.2" y="188.3">PA2</text>
<text x="235.7" y="188.3">VDD</text>
<text x="242.6" y="186.9">17</text>
<text x="351.5" y="186.4">2.54mm X 4PIN</text>
<text x="155.4" y="195.8">C17</text>
<text x="213.9" y="197.9" transform="rotate(-90 213.9 197.9)">9</text>
<text x="215.2" y="194.3" transform="rotate(-90 215.2 194.3)">PA3</text>
<text x="217.7" y="194.3" transform="rotate(-90 217.7 194.3)">PA4</text>
<text x="220.3" y="194.3" transform="rotate(-90 220.3 194.3)">PA5</text>
<text x="222.8" y="194.3" transform="rotate(-90 222.8 194.3)">PA6</text>
<text x="225.3" y="194.3" transform="rotate(-90 225.3 194.3)">PA7</text>
<text x="227.9" y="194.3" transform="rotate(-90 227.9 194.3)">PB0</text>
<text x="230.4" y="194.3" transform="rotate(-90 230.4 194.3)">PB1</text>
<text x="233" y="194.3" transform="rotate(-90 233 194.3)">VSS</text>
<text x="155.4" y="200.2">0.1uF</text>
<text x="216.4" y="199.2" transform="rotate(-90 216.4 199.2)">10</text>
<text x="218.9" y="199.2" transform="rotate(-90 218.9 199.2)">11</text>
<text x="221.5" y="199.2" transform="rotate(-90 221.5 199.2)">12</text>
<text x="224" y="199.2" transform="rotate(-90 224 199.2)">13</text>
<text x="226.6" y="199.2" transform="rotate(-90 226.6 199.2)">14</text>
<text x="229.1" y="199.2" transform="rotate(-90 229.1 199.2)">15</text>
<text x="231.6" y="199.2" transform="rotate(-90 231.6 199.2)">16</text>
<text x="66" y="207">1</text>
<text x="66" y="209.5">2</text>
<text x="162.3" y="204.2" transform="rotate(-90 162.3 204.2)">330</text>
<text x="258.3" y="204.7">R5</text>
<text x="259.1" y="207.5">R6</text>
<text x="266.2" y="204.7">22</text>
<text x="267" y="207.5">22</text>
<text x="59.9" y="214.6">J1</text>
<text x="162.3" y="212.1" transform="rotate(-90 162.3 212.1)">R12</text>
<text x="258.8" y="210.3">R7</text>
<text x="266.7" y="210.3">22</text>
<text x="59.9" y="216.9">2.54mm X 2PIN</text>
<text x="285.2" y="224.3">C7</text>
<text x="294.9" y="224.3">C8</text>
<text x="305.1" y="224.3">C9</text>
<text x="285.2" y="228.6">0.1uF</text>
<text x="294.9" y="228.6">0.1uF</text>
<text x="305.1" y="228.6">0.1uF</text>
<text x="455.9" y="244.1">1</text>
<text x="455.9" y="246.6">2</text>
<text x="461.1" y="251.7">J3</text>
<text x="122.2" y="253.7" transform="rotate(-90 122.2 253.7)">330</text>
<text x="446.5" y="254">2.54mm X 2PIN</text>
<text x="122.2" y="261.6" transform="rotate(-90 122.2 261.6)">R13</text>
<text x="115.3" y="269.5">C1</text>
<text x="115.3" y="273.8">0.1uF</text>
<text x="229.6" y="277.1">R15</text>
<text x="237.5" y="277.1">22</text>
<text x="382.8" y="276.4">LM1117</text>
<text x="383.5" y="321.8">LM1117</text>
<text x="443" y="348">COMPANY:</text>
<text x="443" y="360.7">TITLE:</text>
<text x="379.5" y="369.6">DRAWN:</text>
<text x="417.6" y="369.6">DATED:</text>
<text x="379.5" y="379.7">CHECKED:</text>
<text x="417.6" y="379.7">DATED:</text>
<text x="453.4" y="381">CODE:</text>
<text x="477.5" y="381">SIZE:</text>
<text x="514.4" y="381">DRAWING NO:</text>
<text x="558.8" y="381">REV:</text>
<text x="379.5" y="389.9">QUALITY CONTROL:</text>
<text x="417.6" y="389.9">DATED:</text>
<text x="379.5" y="400">RELEASED:</text>
<text x="417.6" y="400">DATED:</text>
<text x="443.2" y="403.9">SCALE:</text>
<text x="524.5" y="403.9">SHEET:</text>
<text x="536.6" y="403.9">OF</text>
</g>
<g font-size="2.2" fill="#000080">
<text x="442.5" y="231.6">T4</text>
<text x="455.2" y="261.6">J5</text>
<text x="395.2" y="273.8">Q5</text>
<text x="261.4" y="301.8">T3</text>
<text x="261.2" y="323.1">T2</text>
<text x="395.9" y="319.3">Q6</text>
</g>
<g font-size="1.9" fill="#000080">
<text x="278.3" y="133.8" transform="rotate(-90 278.3 133.8)">A</text>
<text x="280.8" y="133.7" transform="rotate(-90 280.8 133.7)">B</text>
<text x="283.4" y="133.8" transform="rotate(-90 283.4 133.8)">C</text>
<text x="285.9" y="133.7" transform="rotate(-90 285.9 133.7)">D</text>
<text x="288.5" y="133.7" transform="rotate(-90 288.5 133.7)">E</text>
<text x="291" y="133.6" transform="rotate(-90 291 133.6)">F</text>
<text x="293.5" y="133.8" transform="rotate(-90 293.5 133.8)">G</text>
<text x="296.1" y="133.3" transform="rotate(-90 296.1 133.3)">DP</text>
<text x="306.2" y="133.8" transform="rotate(-90 306.2 133.8)">A</text>
<text x="308.8" y="133.7" transform="rotate(-90 308.8 133.7)">B</text>
<text x="311.3" y="133.8" transform="rotate(-90 311.3 133.8)">C</text>
<text x="313.9" y="133.7" transform="rotate(-90 313.9 133.7)">D</text>
<text x="316.4" y="133.7" transform="rotate(-90 316.4 133.7)">E</text>
<text x="318.9" y="133.6" transform="rotate(-90 318.9 133.6)">F</text>
<text x="321.5" y="133.8" transform="rotate(-90 321.5 133.8)">G</text>
<text x="324" y="133.3" transform="rotate(-90 324 133.3)">DP</text>
<text x="326.6" y="133.8" transform="rotate(-90 326.6 133.8)">A</text>
<text x="329.1" y="133.7" transform="rotate(-90 329.1 133.7)">B</text>
<text x="331.6" y="133.8" transform="rotate(-90 331.6 133.8)">C</text>
<text x="334.2" y="133.7" transform="rotate(-90 334.2 133.7)">D</text>
<text x="336.7" y="133.7" transform="rotate(-90 336.7 133.7)">E</text>
<text x="339.3" y="133.6" transform="rotate(-90 339.3 133.6)">F</text>
<text x="341.8" y="133.8" transform="rotate(-90 341.8 133.8)">G</text>
<text x="344.3" y="133.3" transform="rotate(-90 344.3 133.3)">DP</text>
<text x="268.8" y="138.9" transform="rotate(-90 268.8 138.9)">U2</text>
<text x="272" y="143.1" transform="rotate(-90 272 143.1)">LTC_4624JR</text>
</g>
</svg>
